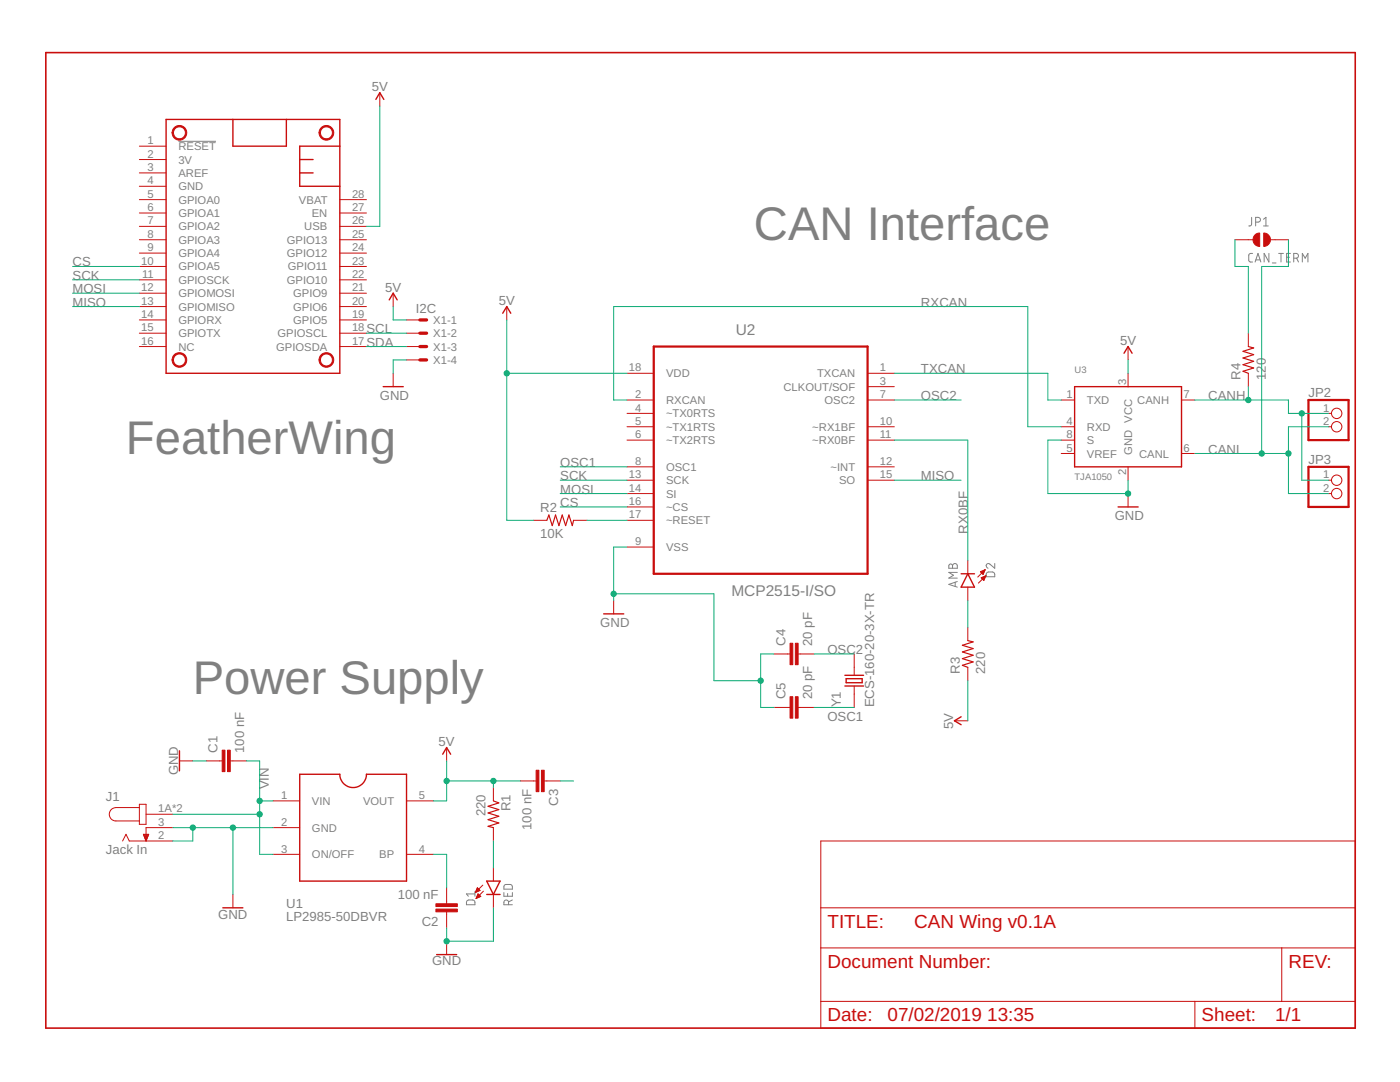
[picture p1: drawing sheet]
<svg xmlns="http://www.w3.org/2000/svg" width="279mm" height="216mm" viewBox="0 0 279 216" stroke-linecap="round" stroke-linejoin="round" font-family="sans-serif">
<g fill="none" stroke="#808080" stroke-width=".2">
<path d="M35.6 28.2h7.5M249.8 43.4l-.1 1.5-.1 .2h-.4M250 50.6h-.6l-.2 .3v1.1l.2 .3h.6M250.5 52.3l.6-1.7 .5 1.7M250.6 44.3h.5a.48 .48 0 0 0 .4-.5 .48 .48 0 0 0-.4-.4h-.5v1.7M250.6 51.9h.9M252.2 45.1h.9M252.2 43.8l.4-.4v1.7M253.2 50.6v1.7l-.9-1.7v1.7M253.9 52.5h.8M255.2 50.6h.9M255.7 50.6v1.7"/>
<path d="M256.8 51.3h.5M257.5 50.6h-.7v1.7h.7M258.2 51.5h.5a.48 .48 0 0 0 .4-.5 .48 .48 0 0 0-.4-.4h-.5v1.7M258.8 51.5l.3 .8M259.9 52.3v-1.7l.6 .9 .5-.9v1.7M189.5 112.6h.4l.2 .3a.48 .48 0 0 1 .5-.5 .48 .48 0 0 1 .5 .5v.5h-1.7zM190.1 112.9v.5M190.6 116.2v.8M191.1 116l-1.7 .6 1.7 .6M191.1 114.2h-1.7l.9 .6-.9 .6h1.7M197 114.3l.1-.1a1.38 1.38 0 0 1 1.3 .1l.1 .8h-1.7zM198.5 112.4v1l-.9-.8a.47 .47 0 0 0-.8 .1 .47 .47 0 0 0 .4 .7"/>
<path d="M93.2 179.7a1.47 1.47 0 0 1 1.3-.1l.3 .3v.6h-1.7zM94.8 177.9v.9M94.8 178.4h-1.7l.4 .4M100.6 178.1v.7h1.7v-.7M100.7 176.6l1.3-.1 .2 .3 .1 .6h-1.7zM101.3 178.3v.5M102.3 179.6l-.8 .4M101.5 180.5v-.4a.47 .47 0 0 0-.5-.5 .47 .47 0 0 0-.4 .5v.4h1.7"/>
</g>
<g fill="none" stroke="#c90d0c" stroke-width=".28">
<path d="M75 19.8l.8-1.3 .8 1.3M33.1 23.8h34.7v50.7h-34.7zM46.5 23.8v5.4h10.6v-5.4M59.8 31.8h2.7M59.8 34.5h2.7M67.8 29.2h-8v8h8M77.7 59.8l.8-1.3 .8 1.3M76.5 77.2h4M100.3 62.5l.8-1.3 .8 1.3M214.5 77.2h21.3v16h-21.3zM224.3 70.5l.8-1.3 .8 1.3M191.8 114.5h2.7"/>
<path d="M193.1 114.5l1.4 2.7h-2.7zM223.1 101.2h4M120.5 122.5h4M168.6 134.7h3.7M168.6 136.9h3.7M168.9 135.4h3.2v.8h-3.2zM35.8 149.8v4M59.8 154.5h8a2.66 2.66 0 0 0 2.7 2.7 2.66 2.66 0 0 0 2.6-2.7h8v21.3h-21.3zM88.3 150.5l.8-1.3 .8 1.3M191.8 143l-1.3 .8 1.3 .8M97.1 175.8h2.7l-1.3 2.7zM97.1 178.5h2.7"/>
<path d="M44.5 181.1h4M87.1 190.5h4"/>
</g>
<g fill="none" stroke="#c90d0c" stroke-width=".2">
<path d="M75.8 18.5v2.7M27.8 29.2h5.3M27.8 31.8h5.3M27.8 34.5h5.3M27.8 37.2h5.3M27.8 39.8h5.3M67.8 39.8h5.3M27.8 42.5h5.3M27.8 45.2h5.3M27.8 47.8h5.3M27.8 50.5h5.3M27.8 53.2h5.3"/>
<path d="M27.8 55.8h5.3M27.8 58.5h5.3M67.8 42.5h5.3M67.8 45.2h5.3M67.8 47.8h5.3M67.8 50.5h5.3M67.8 53.2h5.3M67.8 55.8h5.3M67.8 58.5h5.3M78.5 58.5v2.7M246.5 47.8h3.6M253.5 47.8h3.6"/>
<path d="M27.8 61.2h5.3M27.8 63.8h5.3M27.8 66.5h5.3M27.8 69.2h5.3M67.8 61.2h5.3M67.8 63.8h5.3M67.8 66.5h5.3M67.8 69.2h5.3M78.5 74.5v2.7M81.1 63.8h2.7M81.1 66.5h2.7M81.1 69.2h2.7"/>
<path d="M81.1 71.8h2.7M101.1 61.2v2.6M125.1 79.8h5.4M125.1 74.5h5.4M173.1 79.8h5.4M173.1 74.5h5.4M173.1 77.2h5.4M211.8 79.8h2.7M225.1 69.2v2.6M225.1 74.5v2.7M235.8 79.8h2.7M249.1 66.5v2.7"/>
<path d="M249.1 74.5v2.7M125.1 87.8h5.4M125.1 85.2h5.4M125.1 82.5h5.4M125.1 93.2h5.4M125.1 95.8h5.4M125.1 98.5h5.4M173.1 87.8h5.4M173.1 85.2h5.4M173.1 93.2h5.4M173.1 95.8h5.4M211.8 87.8h2.7"/>
<path d="M211.8 85.2h2.7M211.8 90.5h2.7M225.1 93.2v2.6M225.1 98.5v2.7M235.8 90.5h2.7M265.1 85.2h.6M265.1 82.5h.6M265.1 95.8h.6M265.1 98.5h.6M106.5 103.8h2.6M114.5 103.8h2.6M122.5 119.8v2.7"/>
<path d="M125.1 103.8h5.4M125.1 101.2h5.4M125.1 109.2h5.4M193.1 111.8v2.7M193.1 117.2v2.6M195.7 114.1l.5 .5M195.7 114.1h.7M195.8 115.3l.9-.4-.4 .9zM195.8 114.2h.6M195.9 115.3h.7M195.9 115.4h.6M195.9 114.4h.4"/>
<path d="M195.9 114h.6M196 115.5h.5M196.1 114.5h.2M196.2 115.6h.2M196.2 115.1h.4M196.2 114.6h.1M196.2 113.8h.3M196.3 115.8h.1M196.5 115h.2M196.5 113.7h.1M196.6 113.7l-1.5 1.4M196.6 113.7l-.4 .9"/>
<path d="M196.6 113.7l-.9 .4M196.7 114.9l-1.4 1.5M154.5 130.5h3.2M159.3 130.5h3.2M170.5 130.5v4.2M170.5 136.9v4.3M193.1 125.2v2.6M193.1 133.2v2.6M35.8 151.8h2.7M41.1 151.8h3.2M46 151.8h3.1M54.5 159.8h5.3"/>
<path d="M81.1 159.8h5.4M89.1 149.2v2.6M98.5 157.2v2.6M103.8 155.8h3.2M108.6 155.8h3.2M154.5 141.2h3.2M159.3 141.2h3.2M190.5 143.8h2.6M24.5 167.8l.6-1.3 .7 1.3h8.7M27.8 161.1h-4.7a1.33 1.33 0 0 0-1.3 1.4 1.33 1.33 0 0 0 1.3 1.3h4.7M27.8 160.5h1.3v4h-1.3zM28.6 166.5h1.1l-.6 1.3z"/>
<path d="M28.6 166.5h1.1M28.7 166.7h.9M28.7 166.8h.8M28.8 166.9h.7M28.9 167.1h.5M28.9 167.2h.5M28.9 167.3h.4M29 167.4h.3M29 167.6h.2M29.1 167.7h.1M29.1 162.5h5.4M34.5 165.1h-5.4v2.7"/>
<path d="M46.5 178.5v2.6M54.5 165.1h5.3M54.5 170.5h5.3M81.1 170.5h5.4M89.1 177.1v3.2M94.9 178h.3M95 177.8h.5M95 179.2h.1M95 177.7h.8M95.1 177.6h.6M95.1 179.1h.3M95.1 177.4h.5"/>
<path d="M95.1 179h.6M95.2 178.9h.7M95.2 177.3h.2M95.2 177.2h.1M95.2 178.7h.6M95.3 177.1l.5 .6-.9 .4zM95.3 178.6h.4M95.4 178.5h.1M95.4 178.4l.5 .5-.9 .4zM96.4 176.6l-1.5 1.5M96.5 177.8l-1.5 1.5M98.5 165.1v2.7"/>
<path d="M98.5 173.1v2.7M98.5 178.5v2.6M163.8 167.8h106.7v37.3h-106.7zM89.1 181.9v3.2M89.1 187.8v2.7M163.8 189.1h106.7M163.8 199.8h106.7M163.8 181.1h106.7M238.5 199.8v5.3M255.8 189.1v10.7"/>
<circle cx="266.8" cy="95.8" r="1.04"/>
<circle cx="266.8" cy="82.5" r="1.04"/>
<circle cx="266.8" cy="85.2" r="1.04"/>
<circle cx="266.8" cy="98.5" r="1.04"/>
</g>
<g fill="#c90d0c" stroke="#c90d0c" stroke-width=".2">
<path d="M64.1 70.8a1.47 1.47 0 0 1 2.3 .3 1.47 1.47 0 0 1-.9 2.1 1.47 1.47 0 0 1-1.8-1.4h.2a1.2 1.2 0 0 1 1.7-1.1 1.2 1.2 0 0 1 .3 2 1.2 1.2 0 0 1-1.9-.6l-.1-.3h-.2z" fill-rule="evenodd"/>
<path d="M34.7 70.8a1.47 1.47 0 0 1 2.4 .3 1.47 1.47 0 0 1-.9 2.1 1.47 1.47 0 0 1-1.9-1.4h.3a1.2 1.2 0 0 1 1.7-1.1 1.2 1.2 0 0 1 .3 2 1.2 1.2 0 0 1-2-.6v-.3h-.3z" fill-rule="evenodd"/>
<path d="M34.7 25.5a1.47 1.47 0 0 1 2.3 .2 1.47 1.47 0 0 1-.8 2.2 1.47 1.47 0 0 1-1.9-1.4h.3a1.2 1.2 0 0 1 1.7-1.1 1.2 1.2 0 0 1 .3 2 1.2 1.2 0 0 1-2-.6v-.3h-.3z" fill-rule="evenodd"/>
<path d="M64.1 25.5a1.47 1.47 0 0 1 2.3 .2 1.47 1.47 0 0 1-.9 2.2 1.47 1.47 0 0 1-1.8-1.4h.2a1.2 1.2 0 0 1 1.7-1.1 1.2 1.2 0 0 1 .3 2 1.2 1.2 0 0 1-1.9-.6l-.1-.3h-.2z" fill-rule="evenodd"/>
<path d="M252.2 46.5a1.33 1.33 0 0 1 1.3 1.3 1.33 1.33 0 0 1-1.3 1.4z" fill-rule="evenodd"/>
<path d="M250.4 46.9l.5-.3 .5-.1v2.7a1.33 1.33 0 0 1-1.2-.8 1.33 1.33 0 0 1 .2-1.5z" fill-rule="evenodd"/>
</g>
<path d="M9.1 10.5h261.4v194.6h-261.4z" fill="none" stroke="#c90d0c" stroke-width=".32"/>
<g fill="#c90d0c" stroke="#c90d0c" stroke-width=".2">
<path d="M87 180.3h4.3v.6h-4.3z"/>
<path d="M87 181.4h4.3v.5h-4.3z"/>
<path d="M45.4 149.7h.6v4.3h-.6z"/>
<path d="M44.3 149.7h.6v4.3h-.6z"/>
<path d="M107 153.7h.5v4.3h-.5z"/>
<path d="M108.1 153.7h.5v4.3h-.5z"/>
<path d="M158.7 128.4h.6v4.2h-.6z"/>
<path d="M157.7 128.4h.5v4.2h-.5z"/>
<path d="M158.7 139h.6v4.3h-.6z"/>
<path d="M157.7 139h.5v4.3h-.5z"/>
</g>
<path d="M249.1 69.2l1.1 .2-2.1 .7 2.1 .7-2.1 .6 2.1 .7-2.1 .7 2.1 .6-2.1 .7 1 .4M109.1 103.8l.4-1 .7 2.1 .7-2.1 .6 2.1 .7-2.1 .7 2.1 .6-2.1 .7 2.1 .3-1.1M193.1 127.8l1.1 .3-2.1 .7 2.1 .6-2.1 .7 2.1 .6-2.1 .7 2.1 .7-2.1 .7 1 .4M98.5 159.8l1 .4-2.1 .7 2.1 .6-2.1 .7 2.1 .7-2.1 .7 2.1 .6-2.1 .7 1.1 .2" fill="none" stroke="#c90d0c" stroke-width=".23"/>
<path d="M130.5 69.2h42.6v45.3h-42.6zM261.1 79.8h8v8h-8zM261.1 93.2h8v8h-8z" fill="none" stroke="#c90d0c" stroke-width=".44"/>
<path d="M83.8 63.8h1.3M83.8 66.5h1.3M83.8 69.2h1.3M83.8 71.8h1.3" fill="none" stroke="#c90d0c" stroke-width=".66"/>
<g fill="none" stroke="#0dab76" stroke-width=".2">
<path d="M75.8 21.2v24h-2.7M14.5 55.8h13.3M14.5 58.5h13.3M14.5 53.2h13.3M246.5 47.8v5.4h2.6v13.3M257.1 47.8v5.4h-5.3v37.3M14.5 61.2h13.3M73.1 69.2h8M73.1 66.5h8M78.5 61.2v2.6h2.6M81.1 71.8h-2.6v2.7M101.1 63.8v40h5.4"/>
<path d="M101.1 74.5h24M125.1 79.8h-2.6v-18.6h82.6v24h6.7M178.5 74.5h30.6v5.3h2.7M178.5 79.8h13.3M225.1 71.8v2.7M238.5 79.8h18.6v2.7h8M249.1 77.2v2.6M111.8 98.5h13.3M111.8 95.8h13.3M111.8 93.2h13.3M178.5 87.8h14.6v24M178.5 95.8h13.3"/>
<path d="M211.8 87.8h-2.7v10.7h16v-2.7M238.5 90.5h18.6M259.8 82.5v13.3h5.3M265.1 85.2h-8v13.3h8M111.8 101.2h13.3M117.1 103.8h8M122.5 118.5h20v17.3h9.3M125.1 109.2h-2.6v10.6M193.1 119.8v5.4M154.5 130.5h-2.7v10.7h2.7M162.5 130.5h8M193.1 135.8v8"/>
<path d="M38.5 151.8h2.6M49.1 151.8h2.7v18.7h2.7M51.8 159.8h2.7M89.1 151.8v8h-2.6M89.1 155.8h14.7M98.5 155.8v1.4M111.8 155.8h2.7M162.5 141.2h8M34.5 165.1h20M34.5 162.5h17.3M38.5 165.1v2.7h-4M46.5 165.1v13.4"/>
<path d="M86.5 170.5h2.6v6.6M98.5 167.8v5.3M98.5 181.1v6.7h-9.4v-2.7"/>
</g>
<g fill="#0dab76" stroke="#0dab76" stroke-width=".2">
<circle cx="89.1" cy="187.8" r=".53"/>
<circle cx="38.5" cy="165.1" r=".53"/>
<circle cx="46.5" cy="165.1" r=".53"/>
<circle cx="225.1" cy="98.5" r=".53"/>
<circle cx="151.8" cy="135.8" r=".53"/>
<circle cx="122.5" cy="118.5" r=".53"/>
<circle cx="98.5" cy="155.8" r=".53"/>
<circle cx="89.1" cy="155.8" r=".53"/>
<circle cx="101.1" cy="74.5" r=".53"/>
<circle cx="51.8" cy="159.8" r=".53"/>
<circle cx="51.8" cy="162.5" r=".53"/>
<circle cx="249.1" cy="79.8" r=".53"/>
<circle cx="259.8" cy="82.5" r=".53"/>
<circle cx="251.8" cy="90.5" r=".53"/>
<circle cx="257.1" cy="90.5" r=".53"/>
</g>
<g font-size="9.4" fill="#808080">
<text x="150.5" y="47.8">CAN Interface</text>
<text x="25.1" y="90.5">FeatherWing</text>
<text x="38.5" y="138.5">Power Supply</text>
</g>
<g font-size="3.8" fill="#c90d0c">
<text x="165.1" y="185.1">TITLE:</text>
<text x="182.5" y="185.1">CAN Wing v0.1A</text>
<text x="165.1" y="193.1">Document Number:</text>
<text x="257.1" y="193.1">REV:</text>
<text x="165.1" y="203.8">Date:</text>
<text x="177.1" y="203.8">07/02/2019</text>
<text x="197" y="203.8">13:35</text>
<text x="239.8" y="203.8">Sheet:</text>
<text x="254.5" y="203.8">1/1</text>
</g>
<g font-size="3.1" fill="#808080">
<text x="146.8" y="66.9">U2</text>
<text x="146" y="119">MCP2515-I/SO</text>
</g>
<g font-size="2.6" fill="#808080">
<text x="74.2" y="18.2">5V</text>
<text x="14.5" y="53.2">CS</text>
<text x="14.5" y="55.8">SCK</text>
<text x="14.5" y="58.5">MOSI</text>
<text x="76.9" y="58.2">5V</text>
<text x="14.5" y="61.2">MISO</text>
<text x="83" y="62.4">I2C</text>
<text x="99.5" y="60.9">5V</text>
<text x="183.8" y="61.2">RXCAN</text>
<text x="73.1" y="69.2">SDA</text>
<text x="73.1" y="66.5">SCL</text>
<text x="223.5" y="68.9">5V</text>
<text x="183.8" y="74.5">TXCAN</text>
<text x="247.6" y="75.8" transform="rotate(-90 247.6 75.8)">R4</text>
<text x="252.6" y="75.8" transform="rotate(-90 252.6 75.8)">120</text>
<text x="75.8" y="79.8">GND</text>
<text x="183.8" y="79.8">OSC2</text>
<text x="241.1" y="79.8">CANH</text>
<text x="261.1" y="79.2">JP2</text>
<text x="111.8" y="95.8">SCK</text>
<text x="111.8" y="93.2">OSC1</text>
<text x="183.8" y="95.8">MISO</text>
<text x="241.1" y="90.5">CANL</text>
<text x="261.1" y="92.5">JP3</text>
<text x="111.8" y="98.5">MOSI</text>
<text x="111.8" y="101.2">CS</text>
<text x="107.8" y="107.3">10K</text>
<text x="107.8" y="102.3">R2</text>
<text x="193.1" y="106.5" transform="rotate(-90 193.1 106.5)">RX0BF</text>
<text x="222.5" y="103.8">GND</text>
<text x="119.8" y="125.2">GND</text>
<text x="156.7" y="128.9" transform="rotate(-90 156.7 128.9)">C4</text>
<text x="162.1" y="128.9" transform="rotate(-90 162.1 128.9)">20 pF</text>
<text x="165.1" y="130.5">OSC2</text>
<text x="191.6" y="134.5" transform="rotate(-90 191.6 134.5)">R3</text>
<text x="196.6" y="134.5" transform="rotate(-90 196.6 134.5)">220</text>
<text x="156.7" y="139.6" transform="rotate(-90 156.7 139.6)">C5</text>
<text x="162.1" y="139.6" transform="rotate(-90 162.1 139.6)">20 pF</text>
<text x="165.1" y="143.8">OSC1</text>
<text x="167.8" y="141.2" transform="rotate(-90 167.8 141.2)">Y1</text>
<text x="174.5" y="141.2" transform="rotate(-90 174.5 141.2)">ECS-160-20-3X-TR</text>
<text x="87.5" y="148.9">5V</text>
<text x="190.2" y="145.4" transform="rotate(-90 190.2 145.4)">5V</text>
<text x="35.5" y="154.7" transform="rotate(-90 35.5 154.7)">GND</text>
<text x="43.4" y="150.2" transform="rotate(-90 43.4 150.2)">C1</text>
<text x="48.7" y="150.2" transform="rotate(-90 48.7 150.2)">100 nF</text>
<text x="21.1" y="159.8">J1</text>
<text x="53.7" y="157.5" transform="rotate(-90 53.7 157.5)">VIN</text>
<text x="101.9" y="161.9" transform="rotate(-90 101.9 161.9)">R1</text>
<text x="111.4" y="160.8" transform="rotate(-90 111.4 160.8)">C3</text>
<text x="96.9" y="162.9" transform="rotate(-90 96.9 162.9)">220</text>
<text x="106.1" y="165.6" transform="rotate(-90 106.1 165.6)">100 nF</text>
<text x="21.1" y="170.5">Jack In</text>
<text x="79.4" y="179.4">100 nF</text>
<text x="43.6" y="183.3">GND</text>
<text x="57.1" y="183.9">LP2985-50DBVR</text>
<text x="57.1" y="181.2">U1</text>
<text x="84.2" y="184.7">C2</text>
<text x="86.2" y="192.6">GND</text>
</g>
<g font-size="2.2" fill="#808080">
<text x="29.4" y="28.8">1</text>
<text x="35.6" y="30">RESET</text>
<text x="29.4" y="31.5">2</text>
<text x="29.4" y="34.1">3</text>
<text x="35.6" y="32.6">3V</text>
<text x="35.6" y="35.3">AREF</text>
<text x="29.4" y="36.8">4</text>
<text x="29.4" y="39.5">5</text>
<text x="35.6" y="38">GND</text>
<text x="35.6" y="40.6">GPIOA0</text>
<text x="59.7" y="40.6">VBAT</text>
<text x="70.3" y="39.5">28</text>
<text x="29.4" y="42.1">6</text>
<text x="29.4" y="44.8">7</text>
<text x="29.4" y="47.5">8</text>
<text x="35.6" y="43.3">GPIOA1</text>
<text x="35.6" y="46">GPIOA2</text>
<text x="60.7" y="46">USB</text>
<text x="62.2" y="43.3">EN</text>
<text x="70.3" y="47.5">25</text>
<text x="70.3" y="42.1">27</text>
<text x="70.3" y="44.8">26</text>
<text x="28.2" y="52.8">10</text>
<text x="29.4" y="50.1">9</text>
<text x="35.6" y="48.6">GPIOA3</text>
<text x="35.6" y="51.3">GPIOA4</text>
<text x="35.6" y="54">GPIOA5</text>
<text x="57.3" y="51.3">GPIO12</text>
<text x="57.3" y="48.6">GPIO13</text>
<text x="57.4" y="54">GPIO11</text>
<text x="70.3" y="52.8">23</text>
<text x="70.3" y="50.1">24</text>
<text x="28.2" y="58.1">12</text>
<text x="28.4" y="55.5">11</text>
<text x="35.6" y="56.6">GPIOSCK</text>
<text x="35.6" y="59.3">GPIOMOSI</text>
<text x="57.3" y="56.6">GPIO10</text>
<text x="58.5" y="59.3">GPIO9</text>
<text x="70.3" y="58.1">21</text>
<text x="70.3" y="55.5">22</text>
<text x="28.2" y="60.8">13</text>
<text x="28.2" y="63.5">14</text>
<text x="35.6" y="62">GPIOMISO</text>
<text x="35.6" y="64.6">GPIORX</text>
<text x="58.5" y="64.6">GPIO5</text>
<text x="58.5" y="62">GPIO6</text>
<text x="70.3" y="63.5">19</text>
<text x="70.3" y="60.8">20</text>
<text x="86.5" y="64.6">X1-1</text>
<text x="28.2" y="66.1">15</text>
<text x="28.2" y="68.8">16</text>
<text x="35.6" y="67.3">GPIOTX</text>
<text x="35.6" y="70">NC</text>
<text x="55.1" y="70">GPIOSDA</text>
<text x="55.4" y="67.3">GPIOSCL</text>
<text x="70.3" y="68.8">17</text>
<text x="70.3" y="66.1">18</text>
<text x="86.5" y="67.3">X1-2</text>
<text x="86.5" y="70">X1-3</text>
<text x="86.5" y="72.6">X1-4</text>
<text x="125.5" y="74.1">18</text>
<text x="132.9" y="75.3">VDD</text>
<text x="156.4" y="78">CLKOUT/SOF</text>
<text x="163.1" y="75.3">TXCAN</text>
<text x="175.6" y="74.1">1</text>
<text x="175.6" y="76.8">3</text>
<text x="224.8" y="76.8" transform="rotate(-90 224.8 76.8)">3</text>
<text x="126.8" y="79.5">2</text>
<text x="126.8" y="82.1">4</text>
<text x="132.9" y="80.6">RXCAN</text>
<text x="132.9" y="83.3">~TX0RTS</text>
<text x="164.6" y="80.6">OSC2</text>
<text x="175.6" y="79.5">7</text>
<text x="212.8" y="79.5">1</text>
<text x="216.9" y="80.6">TXD</text>
<text x="227" y="80.6">CANH</text>
<text x="236.2" y="79.5">7</text>
<text x="264.1" y="82.1">1</text>
<text x="126.8" y="84.8">5</text>
<text x="126.8" y="87.5">6</text>
<text x="132.9" y="86">~TX1RTS</text>
<text x="132.9" y="88.6">~TX2RTS</text>
<text x="162.1" y="86">~RX1BF</text>
<text x="162.1" y="88.6">~RX0BF</text>
<text x="175.6" y="84.8">10</text>
<text x="175.6" y="87.5">11</text>
<text x="212.8" y="87.5">8</text>
<text x="212.8" y="84.8">4</text>
<text x="216.9" y="88.6">S</text>
<text x="216.9" y="86">RXD</text>
<text x="264.1" y="84.8">2</text>
<text x="125.5" y="95.5">13</text>
<text x="126.8" y="92.8">8</text>
<text x="132.9" y="94">OSC1</text>
<text x="165.8" y="94">~INT</text>
<text x="175.6" y="92.8">12</text>
<text x="175.6" y="95.5">15</text>
<text x="212.8" y="90.1">5</text>
<text x="216.9" y="91.3">VREF</text>
<text x="224.8" y="94.8" transform="rotate(-90 224.8 94.8)">2</text>
<text x="225.9" y="90.7" transform="rotate(-90 225.9 90.7)">GND VCC</text>
<text x="227.3" y="91.3">CANL</text>
<text x="236.2" y="90.1">6</text>
<text x="264.1" y="95.5">1</text>
<text x="125.5" y="98.1">14</text>
<text x="125.5" y="100.8">16</text>
<text x="132.9" y="96.6">SCK</text>
<text x="132.9" y="99.3">SI</text>
<text x="132.9" y="102">~CS</text>
<text x="167.4" y="96.6">SO</text>
<text x="264.1" y="98.1">2</text>
<text x="125.5" y="103.5">17</text>
<text x="132.9" y="104.6">~RESET</text>
<text x="126.8" y="108.8">9</text>
<text x="132.9" y="110">VSS</text>
<text x="56.1" y="159.4">1</text>
<text x="62.3" y="160.6">VIN</text>
<text x="72.5" y="160.6">VOUT</text>
<text x="83.6" y="159.4">5</text>
<text x="31.6" y="162.1">1A*2</text>
<text x="31.6" y="164.8">3</text>
<text x="31.6" y="167.4">2</text>
<text x="56.1" y="164.8">2</text>
<text x="62.3" y="166">GND</text>
<text x="56.1" y="170.1">3</text>
<text x="62.3" y="171.3">ON/OFF</text>
<text x="75.7" y="171.3">BP</text>
<text x="83.6" y="170.1">4</text>
</g>
<g font-size="1.9" fill="#808080">
<text x="214.5" y="74.5">U3</text>
<text x="214.5" y="95.8">TJA1050</text>
</g>
</svg>
